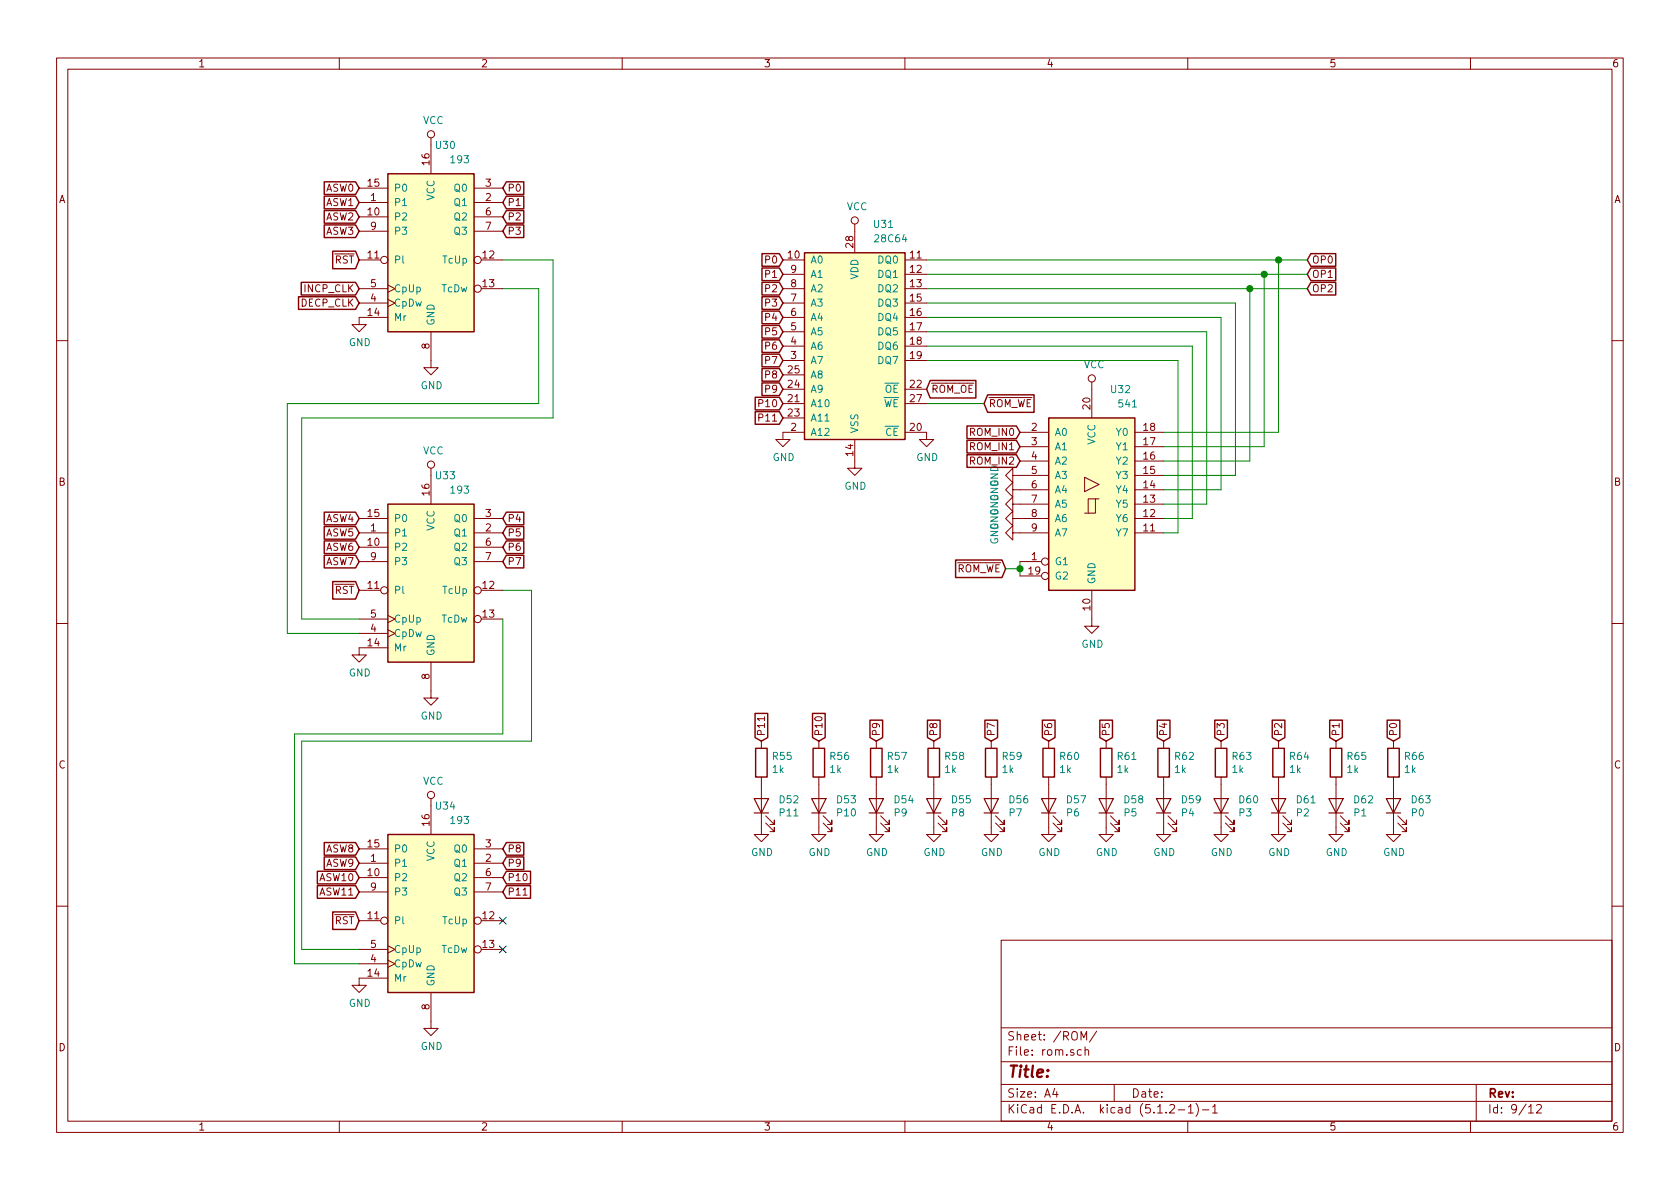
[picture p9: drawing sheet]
<svg xmlns="http://www.w3.org/2000/svg" width="297mm" height="210mm" viewBox="0 0 297 210" stroke-linecap="round" stroke-linejoin="round" font-family="sans-serif">
<g fill="none" stroke="#840000" stroke-width=".18">
<path d="M10 10.3h277v189.9h-277zM12 12.2h273v186.1h-273zM60 10.3v1.9M110 10.3v1.9M160 10.3v1.9M210 10.3v1.9M260 10.3v1.9M63.5 35.8h5.1M63.5 38.3h5.1M63.5 33.3h5.1M76.2 24.4v6.3M83.8 35.8h5.1"/>
<path d="M83.8 38.3h5.1M83.8 33.3h5.1M151.1 39.6v5.1M63.5 46h3.8M63.5 51h5.1M63.5 53.6h5.1M63.5 40.9h5.1M68.6 53l1.2 .6-1.2 .6M68.6 50.4l1.2 .6-1.2 .7M68.6 56.1h-5.1v1.3h1.3l-1.3 1.3-1.3-1.3h1.3M76.2 58.7v6.3h1.3l-1.3 1.3-1.3-1.3h1.3M83.8 40.9h5.1"/>
<path d="M85.1 46h3.8M85.1 51h3.8M138.4 46h3.8M138.4 51h3.8M138.4 56.1h3.8M138.4 53.6h3.8M138.4 48.5h3.8M138.4 58.7h3.8M160 46h3.8M160 51h3.8M160 56.1h3.8M160 53.6h3.8"/>
<path d="M160 48.5h3.8M160 58.7h3.8M10 60.2h2M138.4 61.2h3.8M138.4 63.7h3.8M138.4 71.4h3.8M138.4 68.8h3.8M138.4 73.9h3.8M138.4 66.3h3.8M142.2 76.4h-3.8v1.3h1.3l-1.3 1.3-1.2-1.3h1.2M151.1 77.7v5.1h1.3l-1.3 1.3-1.2-1.3h1.2M160 76.4h3.8v1.3h1.3l-1.3 1.3-1.2-1.3h1.2"/>
<path d="M160 61.2h3.8M160 63.7h3.8M160 71.4h3.8M160 68.8h3.8M180.3 79h5.1M180.3 76.4h5.1M193 67.6v6.3M200.7 79h5M200.7 76.4h5M285 60.2h2M63.5 94.2h5.1M63.5 96.8h5.1"/>
<path d="M63.5 91.7h5.1M63.5 99.3h5.1M76.2 82.8v6.3M83.8 94.2h5.1M83.8 96.8h5.1M83.8 91.7h5.1M83.8 99.3h5.1M179.1 94.2v-1.2l-1.3 1.2 1.3 1.3v-1.3h6.3M179.1 91.7v-1.3l-1.3 1.3 1.3 1.3v-1.3h6.3M179.1 89.1v-1.2l-1.3 1.2 1.3 1.3v-1.3h6.3M179.1 86.6v-1.3l-1.3 1.3 1.3 1.3v-1.3h6.3M179.1 84.1v-1.3l-1.3 1.3 1.3 1.2v-1.2h6.3"/>
<path d="M180.3 99.3h3.8M180.3 81.5h5.1M191.8 84.4l2.5 1.3-2.5 1.2zM193.7 88.2h-1.3v2.5M194.3 88.2h-.6v2.5h-1.9M200.7 94.2h5M200.7 91.7h5M200.7 89.1h5M200.7 86.6h5M200.7 84.1h5M200.7 81.5h5M10 110.3h2"/>
<path d="M63.5 104.4h3.8M63.5 109.5h5.1M63.5 112h5.1M68.6 111.4l1.2 .6-1.2 .6M68.6 108.8l1.2 .7-1.2 .6M68.6 114.5h-5.1v1.3h1.3l-1.3 1.3-1.3-1.3h1.3M76.2 117.1v6.3h1.3l-1.3 1.3-1.3-1.3h1.3M85.1 104.4h3.8M85.1 109.5h3.8M180.3 101.8h3.8M193 104.4v6.3h1.3l-1.3 1.3-1.2-1.3h1.2M285 110.3h2"/>
<path d="M134.6 137.4v10.2h1.3l-1.3 1.2-1.3-1.2h1.3M134.6 131.1v1.2M135.2 126.7v.8M144.8 137.4v10.2h1.2l-1.2 1.2-1.3-1.2h1.3M144.8 131.1v1.2M154.9 137.4v10.2h1.3l-1.3 1.2-1.2-1.2h1.2M154.9 131.1v1.2M165.1 137.4v10.2h1.3l-1.3 1.2-1.3-1.2h1.3M165.1 131.1v1.2M175.3 137.4v10.2h1.2l-1.2 1.2-1.3-1.2h1.3M175.3 131.1v1.2M185.4 137.4v10.2h1.3l-1.3 1.2-1.3-1.2h1.3"/>
<path d="M185.4 131.1v1.2M195.6 137.4v10.2h1.2l-1.2 1.2-1.3-1.2h1.3M195.6 131.1v1.2M205.7 137.4v10.2h1.3l-1.3 1.2-1.2-1.2h1.2M205.7 131.1v1.2M215.9 137.4v10.2h1.3l-1.3 1.2-1.3-1.2h1.3M215.9 131.1v1.2M226.1 137.4v10.2h1.2l-1.2 1.2-1.3-1.2h1.3M226.1 131.1v1.2M236.2 137.4v10.2h1.3l-1.3 1.2-1.3-1.2h1.3M236.2 131.1v1.2M246.4 137.4v10.2h1.2l-1.2 1.2-1.3-1.2h1.3"/>
<path d="M246.4 131.1v1.2M63.5 152.6h5.1M63.5 155.2h5.1M63.5 150.1h5.1M63.5 157.7h5.1M76.2 141.2v6.4M83.8 152.6h5.1M83.8 155.2h5.1M83.8 150.1h5.1M83.8 157.7h5.1M92.5 158.3h.7M135.4 145.5l1.5 1.6v-.8v.8h-.8"/>
<path d="M135.4 144.3l1.5 1.5v-.8v.8h-.8M145.5 145.5l1.6 1.6v-.8v.8h-.8M145.5 144.3l1.6 1.5v-.8v.8h-.8M155.7 145.5l1.5 1.6v-.8v.8h-.7M155.7 144.3l1.5 1.5v-.8v.8h-.7M165.9 145.5l1.5 1.6v-.8v.8h-.8M165.9 144.3l1.5 1.5v-.8v.8h-.8M176 145.5l1.5 1.6v-.8v.8h-.7M176 144.3l1.5 1.5v-.8v.8h-.7M186.2 145.5l1.5 1.6v-.8v.8h-.8M186.2 144.3l1.5 1.5v-.8v.8h-.8M196.3 145.5l1.6 1.6v-.8v.8h-.8"/>
<path d="M196.3 144.3l1.6 1.5v-.8v.8h-.8M206.5 145.5l1.5 1.6v-.8v.8h-.7M206.5 144.3l1.5 1.5v-.8v.8h-.7M216.7 145.5l1.5 1.6v-.8v.8h-.8M216.7 144.3l1.5 1.5v-.8v.8h-.8M226.8 145.5l1.5 1.6v-.8v.8h-.7M226.8 144.3l1.5 1.5v-.8v.8h-.7M237 145.5l1.5 1.6v-.8v.8h-.8M237 144.3l1.5 1.5v-.8v.8h-.8M247.1 145.5l1.6 1.6v-.8v.8h-.8M247.1 144.3l1.6 1.5v-.8v.8h-.8M10 160.2h2"/>
<path d="M63.5 162.8h3.8M63.5 167.9h5.1M63.5 170.4h5.1M68.6 169.8l1.2 .6-1.2 .7M68.6 167.3l1.2 .6-1.2 .6M68.6 173h-5.1v1.2h1.3l-1.3 1.3-1.3-1.3h1.3M76.2 175.5v6.4h1.3l-1.3 1.2-1.3-1.2h1.3M85.1 162.8h3.8M85.1 167.9h3.8M177 166.3h108v32h-108zM285 160.2h2M60 198.3v1.9"/>
<path d="M110 198.3v1.9M160 198.3v1.9M177 194.8h108M177 191.8h108M177 187.8h108M177 181.8h108M186.5 192.5l-.4 1h1M186.8 193v1M191.1 183.9v-1.5l.5 1.1 .5-1.1v1.5M191.2 185.7l-.4-.1-.3 .3 .1 .6 .2 .1 .4-.1M191.8 185.7l.2-.1 .4 .1 .1 .9M191.8 185.1v1.5"/>
<path d="M193.9 182.3l-1.3 2M197 191.8v3M206.8 195.5l.2-.2h.4l.2 .2 .1 .3-.1 .2-.8 .8h.9M208.3 196.3h1.2M210 198.3v1.9M210.1 195.8l.4-.5v1.5M210.1 196.8h.9M211.5 195.1a1.71 1.71 0 0 1 0 2.3M212.6 196.3h1.1M214.4 195.8l.4-.5v1.5M214.4 196.8h.8M260 198.3v1.9"/>
<path d="M261 191.8v6.5M270.3 195.8l.4-.5v1.5M270.3 196.8h.8M271.7 195.5l.2-.2h.4l.2 .5-.9 1h.9"/>
<circle cx="76.2" cy="23.7" r=".63"/>
<circle cx="151.1" cy="39" r=".63"/>
<circle cx="67.9" cy="46" r=".63"/>
<circle cx="84.5" cy="51" r=".63"/>
<circle cx="84.5" cy="46" r=".63"/>
<circle cx="193" cy="66.9" r=".63"/>
<circle cx="76.2" cy="82.2" r=".63"/>
<circle cx="184.8" cy="99.3" r=".63"/>
<circle cx="67.9" cy="104.4" r=".63"/>
<circle cx="84.5" cy="109.5" r=".63"/>
<circle cx="84.5" cy="104.4" r=".63"/>
<circle cx="184.8" cy="101.8" r=".63"/>
<circle cx="76.2" cy="140.6" r=".63"/>
<circle cx="67.9" cy="162.8" r=".63"/>
<circle cx="84.5" cy="162.8" r=".63"/>
<circle cx="84.5" cy="167.9" r=".63"/>
</g>
<g fill="#ffffc2" stroke="#ffffc2" stroke-width=".18">
<path d="M68.6 30.7h15.2v28h-15.2z"/>
<path d="M68.6 89.1h15.2v28h-15.2z"/>
<path d="M68.6 147.6h15.2v27.9h-15.2z"/>
<path d="M185.4 73.9h15.3v30.5h-15.3z"/>
<path d="M142.2 44.7h17.8v33h-17.8z"/>
</g>
<g fill="none" stroke="#840000" stroke-width=".25">
<path d="M57.3 32.2h5.6l.6 1.1-.6 1.1h-5.6zM57.3 34.7h5.6l.6 1.1-.6 1.1h-5.6zM57.3 37.2h5.6l.6 1.1-.6 1.2h-5.6zM57.3 39.8h5.6l.6 1.1-.6 1.1h-5.6zM68.6 30.7h15.2v28h-15.2zM89.5 32.2h3.1v2.2h-3.1l-.6-1.1zM89.5 34.7h3.1v2.2h-3.1l-.6-1.1zM89.5 37.2h3.1v2.3h-3.1l-.6-1.2zM89.5 39.8h3.1v2.2h-3.1l-.6-1.1zM52.8 52.5h10.1l.6 1.1-.6 1.1h-10.1zM53.3 49.9h9.6l.6 1.1-.6 1.2h-9.6zM58.8 44.4h4.1l.6 1.6-.6 1.5h-4.1z"/>
<path d="M134.7 44.9h3.1l.6 1.1-.6 1.1h-3.1zM134.7 47.4h3.1l.6 1.1-.6 1.1h-3.1zM134.7 49.9h3.1l.6 1.1-.6 1.2h-3.1zM134.7 52.5h3.1l.6 1.1-.6 1.1h-3.1zM134.7 55h3.1l.6 1.1-.6 1.1h-3.1zM134.7 57.6h3.1l.6 1.1-.6 1.1h-3.1zM142.2 44.7h17.8v33h-17.8zM231.8 44.9h4.4v2.2h-4.4l-.7-1.1zM231.8 47.4h4.4v2.2h-4.4l-.7-1.1zM231.8 49.9h4.4v2.3h-4.4l-.7-1.2zM133.5 70.3h4.3l.6 1.1-.6 1.1h-4.3zM133.5 72.8h4.3l.6 1.1-.6 1.1h-4.3z"/>
<path d="M134.7 60.1h3.1l.6 1.1-.6 1.1h-3.1zM134.7 62.6h3.1l.6 1.1-.6 1.2h-3.1zM134.7 65.2h3.1l.6 1.1-.6 1.1h-3.1zM134.7 67.7h3.1l.6 1.1-.6 1.1h-3.1zM164.5 67.3h8v3.1h-8l-.7-1.6zM171 75.3h8.7l.6 1.1-.6 1.2h-8.7zM171 77.9h8.7l.6 1.1-.6 1.1h-8.7zM174.6 69.8h8.2v3.1h-8.2l-.6-1.5zM185.4 73.9h15.3v30.5h-15.3zM57.3 90.6h5.6l.6 1.1-.6 1.1h-5.6zM57.3 93.1h5.6l.6 1.1-.6 1.1h-5.6zM57.3 95.7h5.6l.6 1.1-.6 1.1h-5.6z"/>
<path d="M57.3 98.2h5.6l.6 1.1-.6 1.1h-5.6zM68.6 89.1h15.2v28h-15.2zM89.5 90.6h3.1v2.2h-3.1l-.6-1.1zM89.5 93.1h3.1v2.2h-3.1l-.6-1.1zM89.5 95.7h3.1v2.2h-3.1l-.6-1.1zM89.5 98.2h3.1v2.2h-3.1l-.6-1.1zM169 99h8.2l.6 1.6-.6 1.5h-8.2zM171 80.4h8.7l.6 1.1-.6 1.1h-8.7zM58.8 102.8h4.1l.6 1.6-.6 1.5h-4.1zM133.5 126.2h2.2v4.2l-1.1 .7-1.1-.7zM133.6 132.3h2v5.1h-2zM143.7 126.2h2.2v4.2l-1.1 .7-1.1-.7z"/>
<path d="M143.8 132.3h2v5.1h-2zM153.8 127.3h2.3v3.1l-1.2 .7-1.1-.7zM153.9 132.3h2.1v5.1h-2.1zM164 127.3h2.2v3.1l-1.1 .7-1.1-.7zM164.1 132.3h2v5.1h-2zM174.1 127.3h2.3v3.1l-1.1 .7-1.2-.7zM174.2 132.3h2.1v5.1h-2.1zM184.3 127.3h2.2v3.1l-1.1 .7-1.1-.7zM184.4 132.3h2v5.1h-2zM194.5 127.3h2.2v3.1l-1.1 .7-1.1-.7zM194.6 132.3h2v5.1h-2zM204.6 127.3h2.3v3.1l-1.2 .7-1.1-.7z"/>
<path d="M204.7 132.3h2.1v5.1h-2.1zM214.8 127.3h2.2v3.1l-1.1 .7-1.1-.7zM214.9 132.3h2v5.1h-2zM224.9 127.3h2.3v3.1l-1.1 .7-1.2-.7zM225 132.3h2.1v5.1h-2.1zM235.1 127.3h2.2v3.1l-1.1 .7-1.1-.7zM235.2 132.3h2v5.1h-2zM245.3 127.3h2.2v3.1l-1.1 .7-1.1-.7zM245.4 132.3h2v5.1h-2zM56.1 154.1h6.8l.6 1.1-.6 1.1h-6.8zM56.1 156.6h6.8l.6 1.1-.6 1.1h-6.8zM57.3 149h5.6l.6 1.1-.6 1.1h-5.6z"/>
<path d="M57.3 151.5h5.6l.6 1.1-.6 1.2h-5.6zM68.6 147.6h15.2v27.9h-15.2zM89.5 149h3.1v2.2h-3.1l-.6-1.1zM89.5 151.5h3.1v2.3h-3.1l-.6-1.2zM89.5 154.1h4.3v2.2h-4.3l-.6-1.1zM89.5 156.6h4.3v2.2h-4.3l-.6-1.1zM58.8 161.3h4.1l.6 1.5-.6 1.6h-4.1z"/>
</g>
<g fill="none" stroke="#008400" stroke-width=".18">
<path d="M88.9 46h8.9v27.9h-44.5v35.6h10.2M88.9 51h6.3v20.4h-44.4v40.6h12.7M163.8 46h67.3M163.8 51h67.3M163.8 58.7h49.6v30.4h-7.7M163.8 56.1h52.1v30.5h-10.2M163.8 53.6h54.6v30.5h-12.7M163.8 48.5h67.3M221 51v30.5h-15.3M223.5 48.5v30.5h-17.8M226.1 46v30.4h-20.4M163.8 71.4h10.2"/>
<path d="M163.8 63.7h44.5v30.5h-2.6M163.8 61.2h47v30.5h-5.1M180.3 99.3v2.5M88.9 104.4h5.1v26.7h-40.7v36.8h10.2M88.9 109.5v20.3h-36.8v40.6h11.4M177.8 100.6h2.5"/>
</g>
<path d="M88.3 162.2l1.2 1.2M88.3 167.3l1.2 1.2M89.5 162.2l-1.2 1.2M89.5 167.3l-1.2 1.2" fill="none" stroke="#000084" stroke-width=".18"/>
<path d="M175.2 91.4h1.2l-1.2 .8h1.2M175.2 88.9h1.2l-1.2 .7h1.2M175.2 86.4h1.2l-1.2 .7h1.2M175.2 83.8h1.2l-1.2 .8h1.2M175.2 90.3a.68 .68 0 0 1 .8-.2 .68 .68 0 0 1 .4 .7h-1.2zM175.2 90.2a.59 .59 0 0 0 .6 .8 .59 .59 0 0 0 .6-.8h-.5v.2M175.2 87.7a.59 .59 0 0 0 .6 .7 .59 .59 0 0 0 .6-.7l-.5-.1v.3M175.2 85.3a.68 .68 0 0 1 .8-.2 .68 .68 0 0 1 .4 .6h-1.2zM175.2 85.2a.59 .59 0 0 0 .6 .7 .59 .59 0 0 0 .6-.7l-.5-.1v.2M175.2 82.7a.68 .68 0 0 1 .8-.2 .68 .68 0 0 1 .4 .7h-1.2zM175.3 87.7a.66 .66 0 0 1 .8-.1 .66 .66 0 0 1 .3 .7h-1.2z" fill="none" stroke="#008484" stroke-width=".18"/>
<g fill="#008400" stroke="#008400" stroke-width=".25">
<circle cx="180.3" cy="100.6" r=".51"/>
<circle cx="226.1" cy="46" r=".51"/>
<circle cx="223.5" cy="48.5" r=".51"/>
<circle cx="221" cy="51" r=".51"/>
</g>
<g fill="none" stroke="#840000" stroke-width=".2">
<path d="M133.3 141.2h2.6l-1.3 2.6zM133.3 143.8h2.6M143.5 141.2h2.5l-1.2 2.6zM143.5 143.8h2.5M153.7 141.2h2.5l-1.3 2.6zM153.7 143.8h2.5M163.8 141.2h2.6l-1.3 2.6zM163.8 143.8h2.6M174 141.2h2.5l-1.2 2.6zM174 143.8h2.5M184.1 141.2h2.6l-1.3 2.6zM184.1 143.8h2.6"/>
<path d="M194.3 141.2h2.5l-1.2 2.6zM194.3 143.8h2.5M204.5 141.2h2.5l-1.3 2.6zM204.5 143.8h2.5M214.6 141.2h2.6l-1.3 2.6zM214.6 143.8h2.6M224.8 141.2h2.5l-1.2 2.6zM224.8 143.8h2.5M234.9 141.2h2.6l-1.3 2.6zM234.9 143.8h2.6M245.1 141.2h2.5l-1.2 2.6zM245.1 143.8h2.5"/>
</g>
<text font-size="2.8" fill="#840000" x="178" y="190.5">Title:</text>
<g font-size="2.1" fill="#840000">
<text x="178" y="184">Sheet: /ROM/</text>
<text x="178" y="186.7">File: rom.sch</text>
<text x="178" y="196.9">KiCad E.D.A. kicad (5.1.2-1)-1</text>
<text x="178" y="194.1">Size: A4</text>
<text x="200" y="194.1">Date:</text>
<text x="263" y="194.1">Rev:</text>
<text x="263" y="196.9">Id: 9/12</text>
</g>
<g font-size="1.8" fill="#840000">
<text x="35" y="11.9">1</text>
<text x="85" y="11.9">2</text>
<text x="135" y="11.9">3</text>
<text x="185" y="11.9">4</text>
<text x="235" y="11.9">5</text>
<text x="285" y="11.9">6</text>
<text x="75.9" y="29.2" transform="rotate(-90 75.9 29.2)">16</text>
<text x="10.4" y="35.9">A</text>
<text x="57.6" y="33.9">ASW0</text>
<text x="65.1" y="33">15</text>
<text x="65.6" y="35.6">1</text>
<text x="85.9" y="35.6">2</text>
<text x="85.9" y="33">3</text>
<text x="89.7" y="33.9">P0</text>
<text x="285.4" y="35.9">A</text>
<text x="57.6" y="36.4">ASW1</text>
<text x="57.6" y="39">ASW2</text>
<text x="57.6" y="41.5">ASW3</text>
<text x="65.1" y="38.1">10</text>
<text x="65.6" y="40.6">9</text>
<text x="85.9" y="38.1">6</text>
<text x="85.9" y="40.6">7</text>
<text x="89.7" y="36.4">P1</text>
<text x="89.7" y="39">P2</text>
<text x="89.7" y="41.5">P3</text>
<text x="59.2" y="46.6">RST</text>
<text x="65.1" y="45.7">11</text>
<text x="85.4" y="45.7">12</text>
<text x="135.5" y="46.6">P0</text>
<text x="139.4" y="45.7">10</text>
<text x="150.9" y="43.8" transform="rotate(-90 150.9 43.8)">28</text>
<text x="161" y="45.7">11</text>
<text x="231.9" y="46.6">OP0</text>
<text x="53.9" y="51.7">INCP_CLK</text>
<text x="65.6" y="53.3">4</text>
<text x="65.6" y="50.8">5</text>
<text x="85.4" y="50.8">13</text>
<text x="135.5" y="49.1">P1</text>
<text x="135.5" y="51.7">P2</text>
<text x="139.9" y="53.3">7</text>
<text x="139.9" y="50.8">8</text>
<text x="139.9" y="48.3">9</text>
<text x="161" y="48.3">12</text>
<text x="161" y="50.8">13</text>
<text x="161" y="53.3">15</text>
<text x="231.9" y="49.1">OP1</text>
<text x="231.9" y="51.7">OP2</text>
<text x="53.2" y="54.2">DECP_CLK</text>
<text x="65.1" y="55.9">14</text>
<text x="135.5" y="54.2">P3</text>
<text x="135.5" y="56.8">P4</text>
<text x="135.5" y="59.3">P5</text>
<text x="139.9" y="58.4">5</text>
<text x="139.9" y="55.9">6</text>
<text x="161" y="55.9">16</text>
<text x="161" y="58.4">17</text>
<text x="75.9" y="61.7" transform="rotate(-90 75.9 61.7)">8</text>
<text x="135.5" y="61.8">P6</text>
<text x="135.5" y="64.4">P7</text>
<text x="139.9" y="63.5">3</text>
<text x="139.9" y="61">4</text>
<text x="161" y="61">18</text>
<text x="161" y="63.5">19</text>
<text x="135.5" y="66.9">P8</text>
<text x="135.5" y="69.5">P9</text>
<text x="139.4" y="71.1">21</text>
<text x="139.4" y="68.6">24</text>
<text x="139.4" y="66">25</text>
<text x="161" y="68.6">22</text>
<text x="161" y="71.1">27</text>
<text x="164.6" y="69.5">ROM_OE</text>
<text x="134.5" y="72">P10</text>
<text x="134.5" y="74.5">P11</text>
<text x="139.4" y="73.7">23</text>
<text x="139.9" y="76.2">2</text>
<text x="161" y="76.2">20</text>
<text x="171.7" y="77.1">ROM_IN0</text>
<text x="174.8" y="72">ROM_WE</text>
<text x="182.4" y="76.2">2</text>
<text x="192.8" y="72.3" transform="rotate(-90 192.8 72.3)">20</text>
<text x="202.2" y="76.2">18</text>
<text x="150.9" y="80.6" transform="rotate(-90 150.9 80.6)">14</text>
<text x="171.7" y="79.6">ROM_IN1</text>
<text x="171.7" y="82.2">ROM_IN2</text>
<text x="182.4" y="78.7">3</text>
<text x="182.4" y="81.3">4</text>
<text x="182.4" y="83.8">5</text>
<text x="202.2" y="83.8">15</text>
<text x="202.2" y="81.3">16</text>
<text x="202.2" y="78.7">17</text>
<text x="10.4" y="85.9">B</text>
<text x="75.9" y="87.6" transform="rotate(-90 75.9 87.6)">16</text>
<text x="182.4" y="86.4">6</text>
<text x="182.4" y="88.9">7</text>
<text x="202.2" y="88.9">13</text>
<text x="202.2" y="86.4">14</text>
<text x="285.4" y="85.9">B</text>
<text x="57.6" y="92.3">ASW4</text>
<text x="57.6" y="94.9">ASW5</text>
<text x="65.1" y="91.4">15</text>
<text x="65.6" y="94">1</text>
<text x="85.9" y="94">2</text>
<text x="85.9" y="91.4">3</text>
<text x="89.7" y="92.3">P4</text>
<text x="89.7" y="94.9">P5</text>
<text x="182.4" y="91.4">8</text>
<text x="182.4" y="94">9</text>
<text x="202.2" y="94">11</text>
<text x="202.2" y="91.4">12</text>
<text x="57.6" y="97.4">ASW6</text>
<text x="57.6" y="99.9">ASW7</text>
<text x="65.1" y="96.5">10</text>
<text x="65.6" y="99.1">9</text>
<text x="85.9" y="96.5">6</text>
<text x="85.9" y="99.1">7</text>
<text x="89.7" y="97.4">P6</text>
<text x="89.7" y="99.9">P7</text>
<text x="169.1" y="101.2">ROM_WE</text>
<text x="181.9" y="101.6">19</text>
<text x="182.4" y="99.1">1</text>
<text x="59.2" y="105">RST</text>
<text x="65.1" y="104.1">11</text>
<text x="85.4" y="104.1">12</text>
<text x="192.8" y="107.9" transform="rotate(-90 192.8 107.9)">10</text>
<text x="65.6" y="111.8">4</text>
<text x="65.6" y="109.2">5</text>
<text x="85.4" y="109.2">13</text>
<text x="65.1" y="114.3">14</text>
<text x="75.9" y="120.1" transform="rotate(-90 75.9 120.1)">8</text>
<text x="135.3" y="130.3" transform="rotate(-90 135.3 130.3)">P11</text>
<text x="145.4" y="130.3" transform="rotate(-90 145.4 130.3)">P10</text>
<text x="155.6" y="130.3" transform="rotate(-90 155.6 130.3)">P9</text>
<text x="165.7" y="130.3" transform="rotate(-90 165.7 130.3)">P8</text>
<text x="175.9" y="130.3" transform="rotate(-90 175.9 130.3)">P7</text>
<text x="186.1" y="130.3" transform="rotate(-90 186.1 130.3)">P6</text>
<text x="196.2" y="130.3" transform="rotate(-90 196.2 130.3)">P5</text>
<text x="206.4" y="130.3" transform="rotate(-90 206.4 130.3)">P4</text>
<text x="216.5" y="130.3" transform="rotate(-90 216.5 130.3)">P3</text>
<text x="226.7" y="130.3" transform="rotate(-90 226.7 130.3)">P2</text>
<text x="236.9" y="130.3" transform="rotate(-90 236.9 130.3)">P1</text>
<text x="247" y="130.3" transform="rotate(-90 247 130.3)">P0</text>
<text x="10.4" y="135.9">C</text>
<text x="285.4" y="135.9">C</text>
<text x="65.1" y="149.9">15</text>
<text x="75.9" y="146" transform="rotate(-90 75.9 146)">16</text>
<text x="85.9" y="149.9">3</text>
<text x="56.6" y="155.8">ASW10</text>
<text x="57.6" y="150.7">ASW8</text>
<text x="57.6" y="153.3">ASW9</text>
<text x="65.1" y="154.9">10</text>
<text x="65.6" y="152.4">1</text>
<text x="85.9" y="152.4">2</text>
<text x="85.9" y="154.9">6</text>
<text x="89.7" y="150.7">P8</text>
<text x="89.7" y="153.3">P9</text>
<text x="89.7" y="155.8">P10</text>
<text x="56.6" y="158.4">ASW11</text>
<text x="65.6" y="157.5">9</text>
<text x="85.9" y="157.5">7</text>
<text x="89.7" y="158.4">P11</text>
<text x="59.2" y="163.4">RST</text>
<text x="65.1" y="162.6">11</text>
<text x="65.6" y="167.6">5</text>
<text x="85.4" y="162.6">12</text>
<text x="85.4" y="167.6">13</text>
<text x="65.1" y="172.7">14</text>
<text x="65.6" y="170.2">4</text>
<text x="75.9" y="178.5" transform="rotate(-90 75.9 178.5)">8</text>
<text x="10.4" y="185.9">D</text>
<text x="285.4" y="185.9">D</text>
<text x="35" y="199.9">1</text>
<text x="85" y="199.9">2</text>
<text x="135" y="199.9">3</text>
<text x="185" y="199.9">4</text>
<text x="235" y="199.9">5</text>
<text x="285" y="199.9">6</text>
</g>
<g font-size="1.8" fill="#008484">
<text x="74.8" y="21.9">VCC</text>
<text x="77.1" y="26.3">U30</text>
<text x="79.8" y="28.9">193</text>
<text x="69.6" y="33.9">P0</text>
<text x="76.8" y="35.5" transform="rotate(-90 76.8 35.5)">VCC</text>
<text x="80.4" y="33.9">Q0</text>
<text x="69.6" y="36.4">P1</text>
<text x="69.6" y="39">P2</text>
<text x="69.6" y="41.5">P3</text>
<text x="80.4" y="36.4">Q1</text>
<text x="80.4" y="39">Q2</text>
<text x="80.4" y="41.5">Q3</text>
<text x="149.7" y="37.2">VCC</text>
<text x="154.6" y="40.3">U31</text>
<text x="69.6" y="46.6">Pl</text>
<text x="78.4" y="46.6">TcUp</text>
<text x="143.3" y="46.6">A0</text>
<text x="154.9" y="42.8">28C64</text>
<text x="155.4" y="46.6">DQ0</text>
<text x="69.6" y="51.7">CpUp</text>
<text x="78.1" y="51.7">TcDw</text>
<text x="143.3" y="51.7">A2</text>
<text x="143.3" y="49.1">A1</text>
<text x="151.8" y="49.4" transform="rotate(-90 151.8 49.4)">VDD</text>
<text x="155.4" y="49.1">DQ1</text>
<text x="155.4" y="51.7">DQ2</text>
<text x="69.6" y="56.8">Mr</text>
<text x="69.6" y="54.2">CpDw</text>
<text x="76.8" y="57.7" transform="rotate(-90 76.8 57.7)">GND</text>
<text x="143.3" y="59.3">A5</text>
<text x="143.3" y="56.8">A4</text>
<text x="143.3" y="54.2">A3</text>
<text x="155.4" y="54.2">DQ3</text>
<text x="155.4" y="56.8">DQ4</text>
<text x="155.4" y="59.3">DQ5</text>
<text x="61.7" y="61.2">GND</text>
<text x="143.3" y="64.4">A7</text>
<text x="143.3" y="61.8">A6</text>
<text x="155.4" y="61.8">DQ6</text>
<text x="155.4" y="64.4">DQ7</text>
<text x="191.6" y="65.1">VCC</text>
<text x="74.4" y="68.8">GND</text>
<text x="143.3" y="69.5">A9</text>
<text x="143.3" y="66.9">A8</text>
<text x="156.4" y="69.5">OE</text>
<text x="196.5" y="69.5">U32</text>
<text x="143.3" y="77.1">A12</text>
<text x="143.3" y="72">A10</text>
<text x="143.3" y="74.5">A11</text>
<text x="151.8" y="76.7" transform="rotate(-90 151.8 76.7)">VSS</text>
<text x="156.2" y="72">WE</text>
<text x="156.5" y="77.1">CE</text>
<text x="186.4" y="77.1">A0</text>
<text x="197.5" y="77.1">Y0</text>
<text x="197.9" y="72.1">541</text>
<text x="74.8" y="80.4">VCC</text>
<text x="136.6" y="81.5">GND</text>
<text x="162" y="81.5">GND</text>
<text x="186.4" y="79.6">A1</text>
<text x="186.4" y="82.2">A2</text>
<text x="193.7" y="78.7" transform="rotate(-90 193.7 78.7)">VCC</text>
<text x="197.5" y="82.2">Y2</text>
<text x="197.5" y="79.6">Y1</text>
<text x="77.1" y="84.8">U33</text>
<text x="79.8" y="87.3">193</text>
<text x="149.3" y="86.6">GND</text>
<text x="186.4" y="84.7">A3</text>
<text x="186.4" y="87.2">A4</text>
<text x="186.4" y="89.8">A5</text>
<text x="197.5" y="89.8">Y5</text>
<text x="197.5" y="87.2">Y4</text>
<text x="197.5" y="84.7">Y3</text>
<text x="69.6" y="94.9">P1</text>
<text x="69.6" y="92.3">P0</text>
<text x="76.8" y="93.9" transform="rotate(-90 76.8 93.9)">VCC</text>
<text x="80.4" y="94.9">Q1</text>
<text x="80.4" y="92.3">Q0</text>
<text x="186.4" y="92.3">A6</text>
<text x="186.4" y="94.9">A7</text>
<text x="197.5" y="94.9">Y7</text>
<text x="197.5" y="92.3">Y6</text>
<text x="69.6" y="97.4">P2</text>
<text x="69.6" y="99.9">P3</text>
<text x="80.4" y="97.4">Q2</text>
<text x="80.4" y="99.9">Q3</text>
<text x="176.5" y="96.3" transform="rotate(-90 176.5 96.3)">GND</text>
<text x="186.4" y="99.9">G1</text>
<text x="69.6" y="105">Pl</text>
<text x="78.4" y="105">TcUp</text>
<text x="186.4" y="102.5">G2</text>
<text x="193.7" y="103.4" transform="rotate(-90 193.7 103.4)">GND</text>
<text x="69.6" y="112.6">CpDw</text>
<text x="69.6" y="110.1">CpUp</text>
<text x="78.1" y="110.1">TcDw</text>
<text x="61.7" y="119.6">GND</text>
<text x="69.6" y="115.2">Mr</text>
<text x="76.8" y="116.1" transform="rotate(-90 76.8 116.1)">GND</text>
<text x="191.2" y="114.5">GND</text>
<text x="74.4" y="127.2">GND</text>
<text x="136.6" y="136.7">1k</text>
<text x="136.7" y="134.4">R55</text>
<text x="146.8" y="136.7">1k</text>
<text x="146.8" y="134.4">R56</text>
<text x="156.9" y="136.7">1k</text>
<text x="157" y="134.4">R57</text>
<text x="167.1" y="136.7">1k</text>
<text x="167.2" y="134.4">R58</text>
<text x="177.3" y="136.7">1k</text>
<text x="177.3" y="134.4">R59</text>
<text x="187.4" y="136.7">1k</text>
<text x="187.5" y="134.4">R60</text>
<text x="197.6" y="136.7">1k</text>
<text x="197.6" y="134.4">R61</text>
<text x="207.7" y="136.7">1k</text>
<text x="207.8" y="134.4">R62</text>
<text x="217.9" y="136.7">1k</text>
<text x="218" y="134.4">R63</text>
<text x="228.1" y="136.7">1k</text>
<text x="228.1" y="134.4">R64</text>
<text x="238.2" y="136.7">1k</text>
<text x="238.3" y="134.4">R65</text>
<text x="248.4" y="136.7">1k</text>
<text x="248.4" y="134.4">R66</text>
<text x="74.8" y="138.8">VCC</text>
<text x="77.1" y="143.2">U34</text>
<text x="137.9" y="142.1">D52</text>
<text x="148" y="142.1">D53</text>
<text x="158.2" y="142.1">D54</text>
<text x="168.4" y="142.1">D55</text>
<text x="178.5" y="142.1">D56</text>
<text x="188.7" y="142.1">D57</text>
<text x="198.8" y="142.1">D58</text>
<text x="209" y="142.1">D59</text>
<text x="219.2" y="142.1">D60</text>
<text x="229.3" y="142.1">D61</text>
<text x="239.5" y="142.1">D62</text>
<text x="249.6" y="142.1">D63</text>
<text x="79.8" y="145.7">193</text>
<text x="137.9" y="144.4">P11</text>
<text x="148.1" y="144.4">P10</text>
<text x="158.2" y="144.4">P9</text>
<text x="168.3" y="144.4">P8</text>
<text x="178.5" y="144.4">P7</text>
<text x="188.6" y="144.4">P6</text>
<text x="198.8" y="144.4">P5</text>
<text x="209" y="144.4">P4</text>
<text x="219.1" y="144.4">P3</text>
<text x="229.3" y="144.4">P2</text>
<text x="239.4" y="144.4">P1</text>
<text x="249.6" y="144.4">P0</text>
<text x="69.6" y="153.3">P1</text>
<text x="69.6" y="155.8">P2</text>
<text x="69.6" y="150.7">P0</text>
<text x="76.8" y="152.3" transform="rotate(-90 76.8 152.3)">VCC</text>
<text x="80.4" y="153.3">Q1</text>
<text x="80.4" y="150.7">Q0</text>
<text x="80.4" y="155.8">Q2</text>
<text x="132.8" y="151.4">GND</text>
<text x="143" y="151.4">GND</text>
<text x="153.1" y="151.4">GND</text>
<text x="163.3" y="151.4">GND</text>
<text x="173.4" y="151.4">GND</text>
<text x="183.6" y="151.4">GND</text>
<text x="193.8" y="151.4">GND</text>
<text x="203.9" y="151.4">GND</text>
<text x="214.1" y="151.4">GND</text>
<text x="224.2" y="151.4">GND</text>
<text x="234.4" y="151.4">GND</text>
<text x="244.6" y="151.4">GND</text>
<text x="69.6" y="158.4">P3</text>
<text x="80.4" y="158.4">Q3</text>
<text x="69.6" y="163.4">Pl</text>
<text x="78.4" y="163.4">TcUp</text>
<text x="69.6" y="173.6">Mr</text>
<text x="69.6" y="171.1">CpDw</text>
<text x="69.6" y="168.5">CpUp</text>
<text x="78.1" y="168.5">TcDw</text>
<text x="61.7" y="178">GND</text>
<text x="76.8" y="174.5" transform="rotate(-90 76.8 174.5)">GND</text>
<text x="74.4" y="185.7">GND</text>
</g>
</svg>
